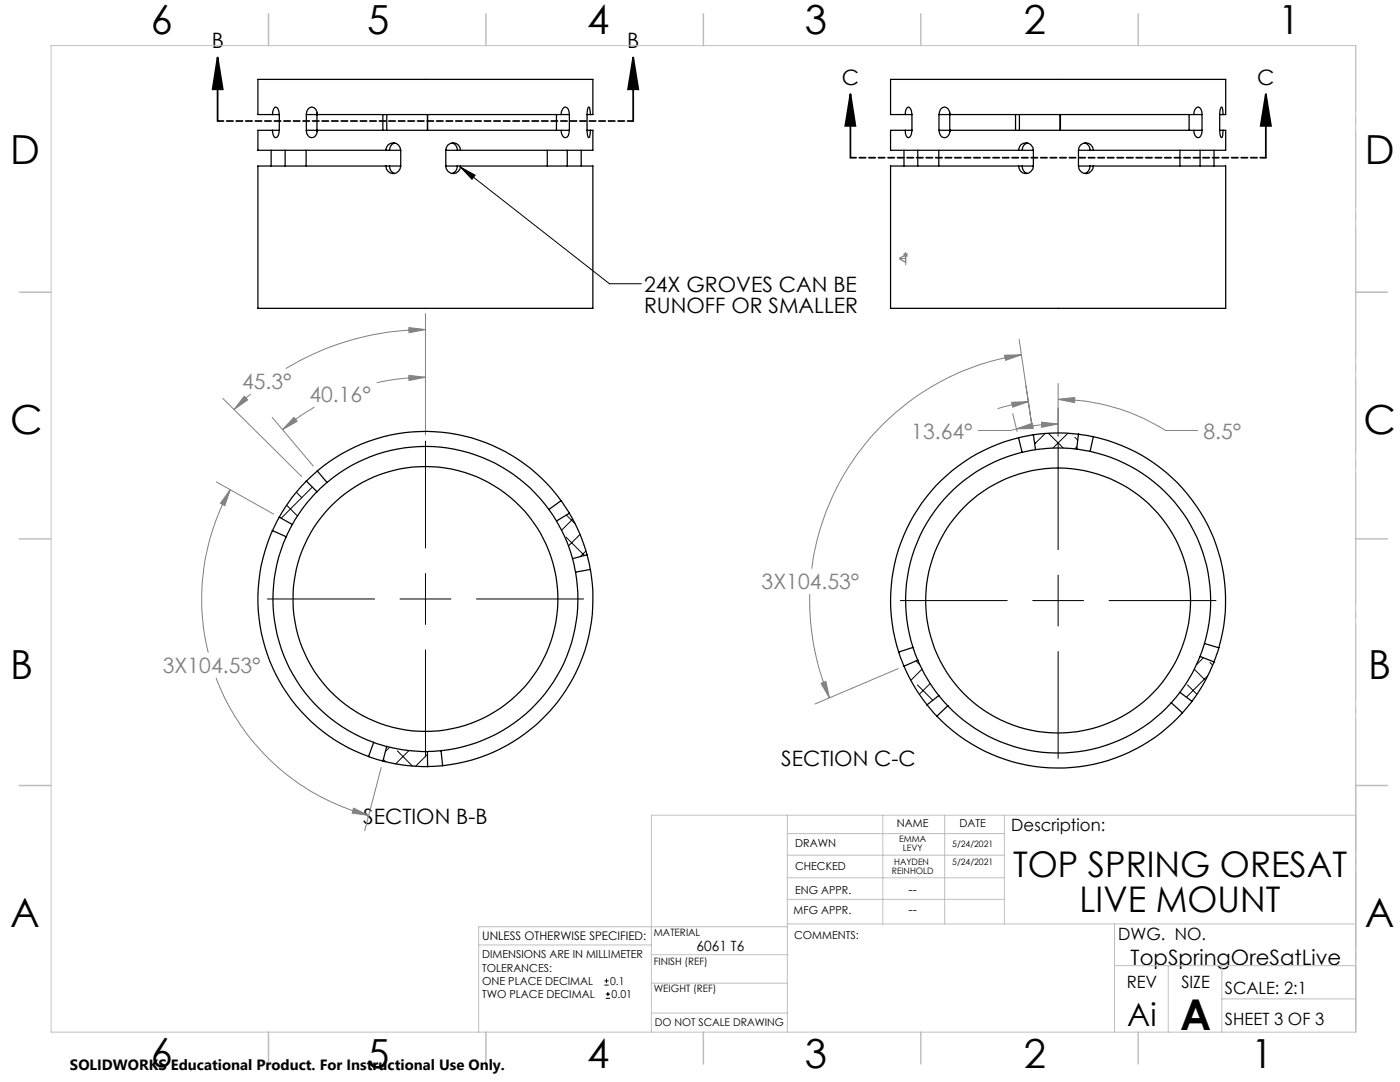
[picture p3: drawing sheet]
<svg xmlns="http://www.w3.org/2000/svg" width="279mm" height="216mm" viewBox="0 0 279 216" stroke-linecap="round" stroke-linejoin="round" font-family="sans-serif">
<g fill="none" stroke="#000" stroke-width=".2">
<path d="M91.9 33.3l29.7 23.3h6.4M91.9 33.3l2.9 1.7-.6 .8zM84.9 88v21.4M211.2 88.3v21.4M53.4 119.5h21.4M79.8 119.5h10.2M84.9 114.4v10.2M95.1 119.5h21.4M179.7 119.8h21.3M206.1 119.8h10.2M211.2 114.8v10.1M221.3 119.8h21.4"/>
<path d="M84.9 129.7v21.3M211.2 130v21.3M120.6 196.6h.9M120.6 195.7h.9M120.9 199.2h.8M120.9 198.4h.8M121 195.3v.8M121.3 197.9v.9"/>
</g>
<path d="M43.4 11.5l1.1 6.3h-2.1zM43.4 11.5v12.7M126.4 11.5l1 6.3h-2.1zM126.4 11.5v12.7M169.7 18.8l1 6.3h-2zM169.7 18.8v12.7M252.6 18.8l1 6.3h-2zM252.6 18.8v12.7" fill="none" stroke="#000" stroke-width=".35"/>
<g fill="none" stroke="#808080" stroke-width=".2">
<path d="M180.2 50.9h1M180.4 50.5l.7 .7M180.7 50.3v1.1M181.1 50.5l-.7 .7M44.4 79.5l15.8 15.6M48.8 79.1l.6 .7-2.7 1.9zM50.1 78.6l-3.4 3.1M81.6 74.9l3.3 .4-3.3 .6zM81.6 65.4l3.3 .4-3.3 .6zM84.9 75.3a45.1 45.1 0 0 0-9.7 1.1M84.9 65.8a54.4 54.4 0 0 0-27.9 7.8M84.9 62.6v24.1"/>
<path d="M200.5 70.9l3.3-.1-3.1 1.1zM203.4 67.7l2.6 17.8M203.8 70.8a49.5 49.5 0 0 0-41.8 42.7M211.2 79.7l3.3-.4v1zM211.2 79.7a40.7 40.7 0 0 1 21.4 6.2h6.4M211.2 76.5v10.5M43.2 96.2l11.4 6.4M45.9 97.7l-1 3.2-.9-.5zM45.9 97.7a44.5 44.5 0 0 0-4.3 32.5M54.3 83.3l8.2 9.7M58.7 83.3l.6 .8-2.9 1.6zM62.8 81.2a46.1 46.1 0 0 0-6.4 4.5"/>
<path d="M201.9 80.3l3.3-.1-3.1 1zM202.1 82.5l.9 3.6M202.8 85.6l3.2-1.1 .2 1zM202.8 85.6l-1.2 .3h-6.3M205.2 80.2l-2.3 .3-3.8 1.1M207.9 84.2l3.3 .4-3.3 .7zM211.2 84.6a37.8 37.8 0 0 0-8.4 1M161.6 118.5a49.1 49.1 0 0 0 3.9 20.7M43.1 135.3a44.6 44.6 0 0 0 30.5 27.4M163.9 136.3l.9-.3 .7 3.2zM179.2 133.4l-16.6 7.1M76.1 153.1l-3.3 12.7"/>
<path d="M70.6 161.3l3 1.4-3.3-.5z"/>
</g>
<path d="M126.4 24.1h-82.9M252.6 31.5h-82.9" fill="none" stroke="#000" stroke-width=".35" stroke-dasharray="1.3 .6" stroke-dashoffset=".1"/>
<path d="M270.6 9.1v49.2M270.6 58.3v49.2M270.6 107.5v49.2M270.6 156.7v49.2" fill="none" stroke="#c0c0c0" stroke-width=".2" stroke-dasharray="15.2 1.3 1.3 1.3" stroke-dashoffset="2.1"/>
<g fill="none" stroke="#c0c0c0" stroke-width=".2">
<path d="M10.2 9.1h260.3v196.9h-260.3zM270.5 58.3h6.4M270.5 156.7h6.4M157.1 162.7v43.3M157.1 175.2h43.3M157.1 170.6h43.3M157.1 166.3h43.3M157.1 179.5h43.3M176.2 162.7v21.7M188.5 162.7v21.7M200.4 162.7v21.7M270.6 162.7h-140.6v43.3"/>
<path d="M95.5 188.6h34.5M130 196.2h27.1M130 190.5h27.3M157.1 184.4h113.4M157.2 184.9h-61.7v21.1M222.4 184.4v21.6M222.4 192.7h48.1M233.2 192.7v13.3M243.8 199.3h26.7M243.8 192.7v13.3M130 202.1h27.1"/>
</g>
<g fill="none" stroke="#c0c0c0" stroke-width=".3">
<path d="M53.6 2.8v6.3M97 2.8v6.3M140.4 2.8v6.3M183.8 2.8v6.3M227.2 2.8v6.3M3.8 58.3h6.4M270.5 58.3h6.4M3.8 107.5h6.4M270.5 107.5h6.4M3.8 156.7h6.4M270.5 156.7h6.4M53.6 206v6.3"/>
<path d="M97 206v6.3M140.4 206v6.3M183.8 206v6.3M227.2 206v6.3"/>
</g>
<path d="M179.6 51.5l1.1-.6v1.5l-1.1-.7z" fill="none" stroke="#808080" stroke-width=".25"/>
<path d="M179.7 51.6h1.1M180.8 50.8v2" fill="none" stroke="#808080" stroke-width=".2" stroke-dasharray="15.2 1.3 1.3 1.3"/>
<g fill="#000">
<path d="M91.9 33.3l2.9 1.7-.6 .8z"/>
<path d="M126.4 11.5l1 6.3h-2.1zM43.4 11.5l1.1 6.3h-2.1z"/>
<path d="M252.6 18.8l1 6.3h-2zM169.7 18.8l1 6.3h-2z"/>
</g>
<path d="M207.9 84.2l3.3 .4-3.3 .7zM202.8 85.6l3.2-1.1 .2 1zM211.2 79.7l3.3-.4v1zM201.9 80.3l3.3-.1-3.1 1zM200.5 70.9l3.3-.1-3.1 1.1zM163.9 136.3l.9-.3 .7 3.2zM81.6 74.9l3.3 .4-3.3 .6zM58.7 83.3l.6 .8-2.9 1.6zM81.6 65.4l3.3 .4-3.3 .6zM48.8 79.1l.6 .7-2.7 1.9zM45.9 97.7l-1 3.2-.9-.5zM70.6 161.3l3 1.4-3.3-.5z" fill="#808080"/>
<g fill="none" stroke="#000" stroke-width=".25">
<path d="M54.1 30v3.1M54.4 22.9h-2.9v-7.1h66.8v7.1h-.5M54.4 26h-2.9v4h25.5M54.4 26a1.38 1.38 0 0 0 .6 1.5 1.33 1.33 0 0 0 .7-1.5M54.4 22.9a1.49 1.49 0 0 1 .6-1.6 1.43 1.43 0 0 1 .7 1.6M54.4 22.9h1.3M54.4 26h1.3M55.7 22.9v3.1M56.9 30v3.1M61.1 30v3.1M61.1 22.9a1.2 1.2 0 0 1 1.6-1.4l.6 .8v.6M61.1 26a1.2 1.2 0 0 0 1.6 1.4l.6-.8v-.6"/>
<path d="M61.1 22.9h2.2M61.1 26h2.2M61.1 22.9v3.1M63.3 22.5v3.7M63.3 26h48.7a1.38 1.38 0 0 0 .8 1.5 1.23 1.23 0 0 0 .8-1.5M63.3 22.9h48.7a1.48 1.48 0 0 1 .8-1.6 1.3 1.3 0 0 1 .8 1.6M76.4 22.9v3.1M77 33.1h-25.5v28.4h66.8v-28.4h-26.4M77 33.1a1.48 1.48 0 0 0 1.5 1.5 1.48 1.48 0 0 0 1.5-1.5M77 30a1.48 1.48 0 0 1 1.5-1.5 1.48 1.48 0 0 1 1.5 1.5v3.1M77 33.1h.7a1.52 1.52 0 0 0 1 1.5M77.2 22.9v3.1"/>
<path d="M77.8 30h2.1M77.8 33.1h2.2M78.8 28.5a1.4 1.4 0 0 0-1.1 1.5h-.7M85.3 22.9v3.1M89 33.1a1.46 1.46 0 0 0 1.4 1.5 1.46 1.46 0 0 0 1.5-1.5M89 30a1.46 1.46 0 0 1 1.4-1.5 1.46 1.46 0 0 1 1.5 1.5M89 30h2.2M89 33.1h2.2M89 30v3.1M90.2 28.5a1.49 1.49 0 0 1 1.1 1.5h.6M91.9 33.1h-.6a1.47 1.47 0 0 1-1.1 1.5M109.2 30v3.1"/>
<path d="M111.1 22.9v3.1M112 22.9h1.6M112 26h1.6M113.2 30v3.1M113.6 22.9v3.1M116 30v3.1M117.2 22.9a2.03 2.03 0 0 1 .3-1.6l.2 .5 .1 1.1M117.2 26a1.83 1.83 0 0 0 .3 1.5l.2-.4 .1-1.1M117.2 22.9h.6M117.2 26h.6M117.2 22.9v3.1M117.8 26h.5v4h-26.4"/>
<path d="M180.4 30v3.1M180.7 22.9h-3v-7.1h66.9v7.1h-.5M180.7 26h-3v4h25.6M180.7 26a1.31 1.31 0 0 0 .6 1.5 1.33 1.33 0 0 0 .7-1.5M180.7 22.9a1.41 1.41 0 0 1 .6-1.6 1.43 1.43 0 0 1 .7 1.6M180.7 22.9h1.3M180.7 26h1.3M182 22.9v3.1M183.2 30v3.1M187.4 30v3.1M187.4 26a1.2 1.2 0 0 0 1.5 1.4l.4-.3 .3-1.1h48.7a1.28 1.28 0 0 0 .8 1.5 1.25 1.25 0 0 0 .8-1.5M187.4 22.9a1.2 1.2 0 0 1 1.5-1.4l.4 .3 .3 1.1h48.7a1.37 1.37 0 0 1 .8-1.6 1.34 1.34 0 0 1 .8 1.6"/>
<path d="M187.4 22.9v3.1M187.4 22.9h2.2M187.4 26h2.2M189.6 22.6v3.6M202.7 22.9v3.1M203.3 33.1h-25.6v28.4h66.9v-28.4h-26.4M203.3 33.1a1.48 1.48 0 0 0 1.5 1.5 1.48 1.48 0 0 0 1.4-1.5M203.3 30a1.48 1.48 0 0 1 1.5-1.5 1.48 1.48 0 0 1 1.4 1.5M203.3 33.1h.7a1.49 1.49 0 0 0 1 1.5M203.4 22.9v3.1M204 30h2.2M204 33.1h2.2"/>
<path d="M205 28.5a1.4 1.4 0 0 0-1 1.5h-.7M206.2 30v3.1M211.6 22.9v3.1M215.2 33.1a1.48 1.48 0 0 0 1.5 1.5 1.48 1.48 0 0 0 1.5-1.5M215.2 30a1.48 1.48 0 0 1 1.5-1.5 1.48 1.48 0 0 1 1.5 1.5M215.2 30h2.3M215.2 33.1h2.3M215.2 30v3.1M216.5 28.5a1.37 1.37 0 0 1 1.1 1.5h.6M218.2 33.1h-.6a1.47 1.47 0 0 1-1.1 1.5M235.5 30v3.1M237.3 22.9v3.1"/>
<path d="M238.3 22.9h1.6M238.3 26h1.6M239.5 30v3.1M239.9 22.9v3.1M242.3 30v3.1M243.4 22.9a2.03 2.03 0 0 1 .4-1.6 1.87 1.87 0 0 1 .3 1.6M243.4 26a1.83 1.83 0 0 0 .4 1.5 1.7 1.7 0 0 0 .3-1.5M243.4 22.9v3.1M243.4 22.9h.7M243.4 26h.7M244.1 26h.5v4h-26.4M61.1 96a32 32 0 0 0-5.4 7.2"/>
<path d="M61.1 96l2.2 2.1M63.3 98.1a29.1 29.1 0 0 0-5 6.6M63.3 94l-2.2 2M63.3 94a33.4 33.4 0 0 1 48.7 5.9M63.3 94l2 2.3M65.3 96.3l-2 1.8M65.3 96.3a30.4 30.4 0 0 1 44.2 5.4M112 99.9l1.6 2.5M112 99.9l-2.5 1.8M203.3 87.3a33.4 33.4 0 0 0-23.9 42.8M203.3 87.3l.7 2.9M204 90.2a30.5 30.5 0 0 0-21.8 39"/>
<path d="M206.2 86.7l-2.9 .6M206.2 86.7l.5 3M206.7 89.7l-2.7 .5M214.9 89.6a32 32 0 0 0-8.2 .1M214.9 89.6l2.7 .5M215.2 86.6a33.9 33.9 0 0 0-9 .1M215.2 86.6l3 .5M215.2 86.6l-.3 3M217.6 90.1a30.4 30.4 0 0 1 22.8 38.3M218.2 87.1a33.5 33.5 0 0 1 25 42.2M218.2 87.1l-.6 3M54.4 105.9a33.4 33.4 0 0 0 19.2 45.1"/>
<path d="M54.4 105.9l2.7 1.2M55.7 103.2l-1.3 2.7M55.7 103.2l2.6 1.5M57.1 107.1a30.4 30.4 0 0 0 17.5 41M58.3 104.7l-1.2 2.4M109.5 101.7l1.6 2.3M111.1 104a28.7 28.7 0 0 1 3.2 7.5M113.6 102.4a33.1 33.1 0 0 1 3.6 8.3M113.6 102.4l-2.5 1.6M114.3 111.5l.6 2.7M114.9 114.2a30.4 30.4 0 0 1-26.9 35.6M117.2 110.7l.6 2.9"/>
<path d="M117.2 110.7l-2.9 .8M117.8 113.6a33.5 33.5 0 0 1-29.5 39.2M117.8 113.6l-2.9 .6M179.4 130.1l1 2.8M180.4 132.9a34.5 34.5 0 0 0 4.6 7.8M182.2 129.2l1 2.5M182.2 129.2l-2.8 .9M183.2 131.7a31.4 31.4 0 0 0 4.2 7.1M183.2 131.7l-2.8 1.2M187.4 138.8l1.8 2M187.4 138.8l-2.4 1.9M235.5 138.1l-1.7 2.1"/>
<path d="M235.5 138.1l2.4 1.8M237.9 139.9l-1.9 2.3M239.5 131a30.7 30.7 0 0 1-4 7.1M239.5 131l2.8 1.1M240.4 128.4l-.9 2.6M240.4 128.4l2.8 .9M242.3 132.1a33.1 33.1 0 0 1-4.4 7.8M243.2 129.3l-.9 2.8M73.6 151l2.8 .9M74.6 148.1l2.6 .8M74.6 148.1l-1 2.9M76.4 151.9a33.9 33.9 0 0 0 8.9 1.1"/>
<path d="M77.2 148.9a31.5 31.5 0 0 0 8.1 1.1M77.2 148.9l-.8 3M85.3 150v3M88 149.8l-2.7 .2M88 149.8l.3 3M88.3 152.8l-3 .2M185 140.7l2 2.2M189.2 140.8l-2.2 2.1M233.8 140.2a30.4 30.4 0 0 1-44.6 .6M233.8 140.2l2.2 2M236 142.2a33.4 33.4 0 0 1-49 .7"/>
<circle cx="84.9" cy="119.5" r="26.4"/>
<circle cx="211.2" cy="119.8" r="26.4"/>
</g>
<g fill="none" stroke="#000" stroke-width=".2">
<path d="M59.1 98.2l1.1 1.1M62.3 97.2l-6.2 6.2M206.4 88.2l.3 .2M208.6 86.5l-2.1 2.1M209.2 86.5l3 2.9M213.1 86.5l-3 2.9M214.5 87.3l.6 .5M214.9 89.1l-.4 .5M57.2 100.8l2.2 2.2M113 107.2l3.6 3.6M113 102.8l1.8 1.7M114.3 103.6l-2.2 2.2"/>
<path d="M115.7 106.6l-2.2 2.3M116.9 109.9l-1.1 1.2M182.8 131.9l.8 .7M183.1 136.7l3.1 3M184 133.5l-2.2 2.2M185.6 136.4l-2.1 2.1M237 136.7l1.9 1.8M238.3 133.5l2 2M240.2 131.2l-1.4 1.4M241 134.9l-4.2 4.2M241.5 132.2l.5 .5M76.5 151.5l.5 .5"/>
<path d="M77.8 149.1l-.9 .9M79.3 149.8l3 3.1M81.6 149.8l-2.6 2.6M85.3 150.5l-2.4 2.4"/>
</g>
<text font-size="8.5" x="235.5" y="205.4">A</text>
<g font-size="8">
<text x="30.1" y="6.8">6</text>
<text x="73.3" y="6.9">5</text>
<text x="117.2" y="6.9">4</text>
<text x="160.6" y="6.9">3</text>
<text x="204.3" y="6.9">2</text>
<text x="255.1" y="6.9">1</text>
<text x="2.1" y="32.7">D</text>
<text x="272.4" y="32.7">D</text>
<text x="2.1" y="86.5">C</text>
<text x="272.1" y="86.5">C</text>
<text x="2.1" y="135.6">B</text>
<text x="273.1" y="135.6">B</text>
<text x="2.1" y="185.1">A</text>
<text x="272.4" y="185.1">A</text>
<text x="30.1" y="212.9">6</text>
<text x="73.3" y="213">5</text>
<text x="117.2" y="213">4</text>
<text x="160.6" y="213">3</text>
<text x="204.3" y="213">2</text>
<text x="249.7" y="213">1</text>
</g>
<g font-size="7.1">
<text x="202.2" y="174.9">TOP SPRING ORESAT</text>
<text x="215.5" y="182">LIVE MOUNT</text>
</g>
<text font-size="6.3" x="225" y="204.6">Ai</text>
<g font-size="4.2">
<text x="42.3" y="9.7">B</text>
<text x="125.2" y="9.7">B</text>
<text x="168" y="17">C</text>
<text x="250.9" y="17">C</text>
<text x="128.5" y="58.2">24X GROVES CAN BE</text>
<text x="128.5" y="62.4">RUNOFF OR SMALLER</text>
<text x="155.9" y="152.9">SECTION C-C</text>
<text x="72.5" y="164.5">SECTION B-B</text>
<text x="225.6" y="192.5">TopSpringOreSatLive</text>
</g>
<g font-size="4.2" fill="#808080">
<text x="48.3" y="77.7">45.3°</text>
<text x="61.8" y="80.3">40.16°</text>
<text x="181.9" y="87.5">13.64°</text>
<text x="240.2" y="87.5">8.5°</text>
<text x="152" y="117.6">3X104.53°</text>
<text x="32.5" y="134.3">3X104.53°</text>
</g>
<g font-size="3.4">
<text x="201.8" y="165.9">Description:</text>
<text x="223.2" y="187.6">DWG. NO.</text>
<text x="224.9" y="197.2">REV</text>
<text x="235.8" y="197.2">SIZE</text>
<text x="244.4" y="198.4">SCALE: 2:1</text>
<text x="244.4" y="204.6">SHEET 3 OF 3</text>
</g>
<text font-size="3" x="14" y="213.5">SOLIDWORKS Educational Product. For Instructional Use Only.</text>
<text font-size="2.8" x="139" y="189.7">6061 T6</text>
<g font-size="2.5">
<text x="181.3" y="178.3">--</text>
<text x="181.3" y="182.3">--</text>
</g>
<text font-size="2.4" x="96.2" y="187.5">UNLESS OTHERWISE SPECIFIED:</text>
<g font-size="2.2">
<text x="179" y="165.1">NAME</text>
<text x="191.5" y="165.1">DATE</text>
<text x="158.7" y="169">DRAWN</text>
<text x="158.7" y="173.5">CHECKED</text>
<text x="158.7" y="178.3">ENG APPR.</text>
<text x="158.4" y="182.4">MFG APPR.</text>
<text x="96.2" y="191.2">DIMENSIONS ARE IN MILLIMETER</text>
<text x="158.5" y="187.4">COMMENTS:</text>
<text x="96.2" y="193.9">TOLERANCES:</text>
<text x="96.2" y="196.5">ONE PLACE DECIMAL</text>
<text x="121.8" y="196.5">0.1</text>
<text x="96.2" y="199.2">TWO PLACE DECIMAL</text>
<text x="122.1" y="199.2">0.01</text>
</g>
<text font-size="2.1" x="130.7" y="204.6">DO NOT SCALE DRAWING</text>
<g font-size="2">
<text x="130.5" y="186.8">MATERIAL</text>
<text x="130.5" y="192.5">FINISH (REF)</text>
<text x="130.5" y="198">WEIGHT (REF)</text>
</g>
<g font-size="1.8">
<text x="179.5" y="168">EMMA</text>
<text x="178.4" y="172.6">HAYDEN</text>
<text x="180.2" y="169.7">LEVY</text>
<text x="190" y="172.6">5/24/2021</text>
<text x="190.1" y="169">5/24/2021</text>
<text x="178" y="174.3">REINHOLD</text>
</g>
</svg>
